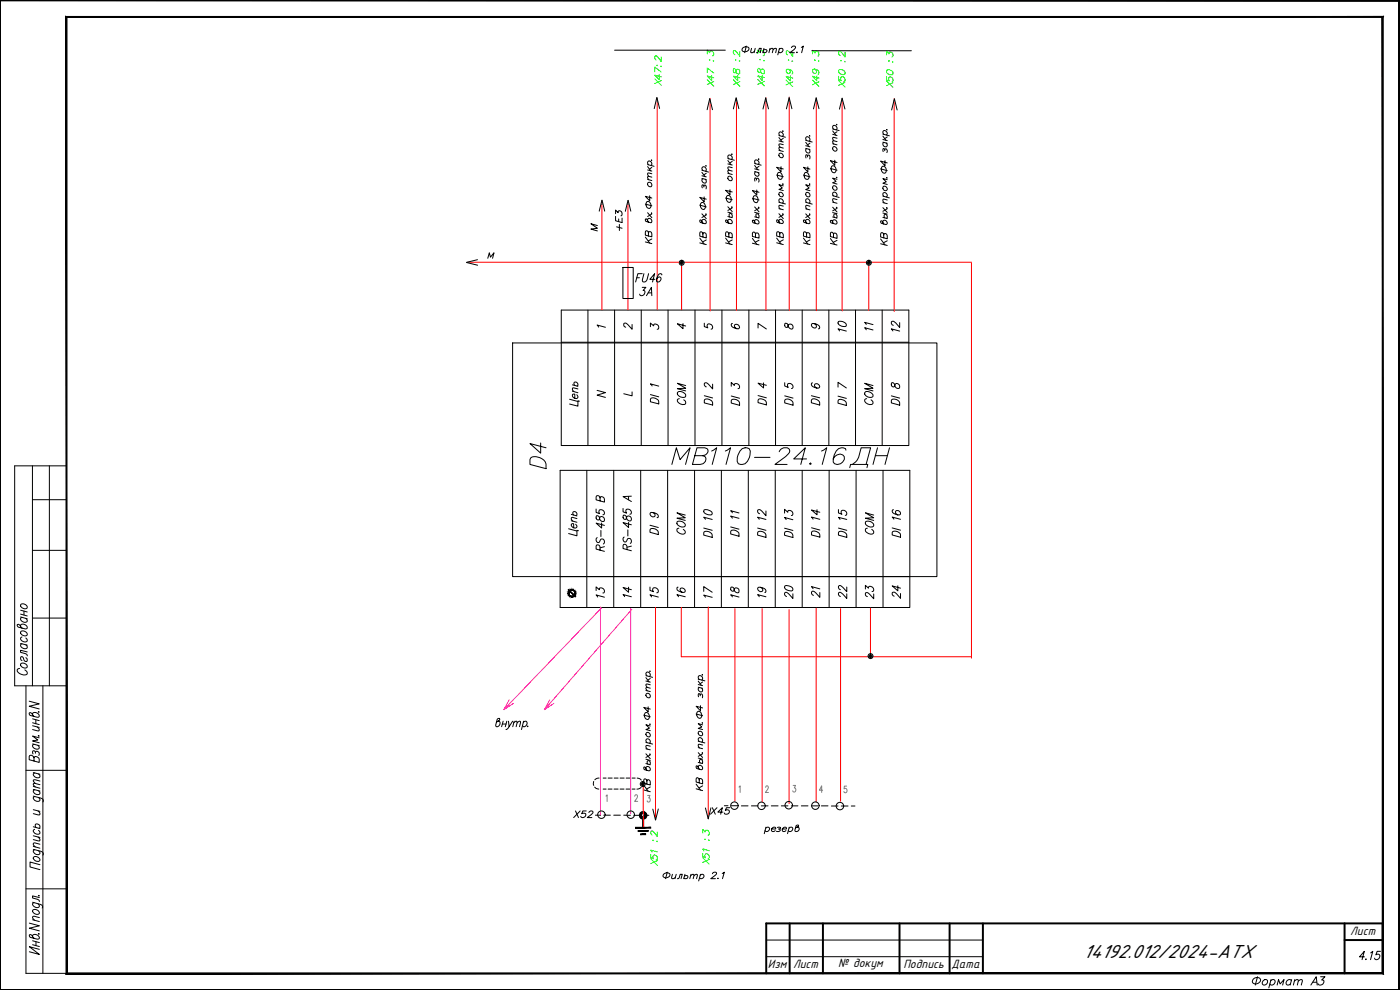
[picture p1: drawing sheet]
<svg xmlns="http://www.w3.org/2000/svg" width="420mm" height="297mm" viewBox="0 0 420 297" stroke-linecap="round" stroke-linejoin="round" font-family="sans-serif">
<!-- layer: 0 -->
<g fill="#000" stroke="#000" stroke-width=".3">
<path d="M0 .2h419.8zM0 .2h419.9z"/>
<path d="M419.8 .2v296.7zM419.9 .2v296.8z"/>
<path d="M171.6 176.9l.4 .2zM171.6 176.9l.4 .2zM171.2 177l.4-.1v.2zM171.2 177l.4 .1zM170.9 177.2l.3-.2zM170.9 177.2l.4-.1zM170.9 177.2l.1 .1-.4 .3zM170.6 177.6l.4-.3zM170.6 177.6v.4zM170.8 177.6l-.2 .4zM170.6 178h.1l-.1 .4zM170.7 178l-.1 .4zM170.6 178.4l.3 .4zM170.8 178.3l.1 .5zM170.9 178.8l.1-.2 .2 .4zM171 178.6l.2 .4zM171.3 178.8l.3 .3zM171.3 178.8l.3 .3zM171.6 178.9l.4 .1zM171.6 178.9l.4 .1zM172 178.8h.4zM172 178.8h.4zM172.3 178.6l.3-.2-.2 .4zM172.5 178.3l-.2 .3zM172.7 178l-.2 .3zM172.6 178l-.1 .3 .2-.3zM172.6 177.6l.1 .4h-.1zM172.5 177.6l.1 .4zM172.4 177.2l.2 .4zM172.3 177.3l.2 .3zM172 177l.4 .2zM172 177l.3 .3z"/>
<path d="M170.5 177l2.1 2.1 .2-.1zM170.5 177l.1-.1 2.2 2.1z"/>
<path d="M190.8 248.2v.3l4.5-.3zM190.8 248.5l4.5-.3v.3z"/>
<path d="M191.5 249.2v.3l3-.3zM191.5 249.5l3-.3v.3z"/>
<path d="M192.2 244.3l.2 .1-.3 .2zM192.1 244.6h.3v-.2zM192.1 244.6h.3l-.2 .4zM192.4 244.6l-.2 .4zM192.2 245l.2-.2v.5zM192.4 244.8v.5l.2-.2zM192.4 245.3l.2-.2 .1 .3zM192.6 245.1l.1 .3 .1-.2zM192.8 245.2l.2 .3-.3-.1zM192.8 245.2l.2 .3v-.3zM193 245.2l.4 .2-.4 .1zM193 245.2l.4 .2-.1-.2zM193.3 245.2l.3 .1-.2 .1zM193.3 245.2l.3 .1-.2-.2zM193.4 245.1l.4-.1-.2 .3zM193.6 244.8l-.2 .3 .4-.1zM193.6 244.8l.3-.2-.1 .4zM193.6 244.6v.2l.3-.2zM193.8 244.3l.1 .3h-.3zM193.6 244.4v.2l.2-.3zM193.6 244l.2 .3-.2 .1zM193.6 244l-.2 .2 .2 .2zM193.4 243.8l.2 .2-.2 .2zM193.4 243.8l-.1 .3 .1 .1zM193 243.7l.4 .1-.1 .3zM193 243.7v.3l.3 .1zM192.7 243.8l.3-.1v.3zM192.7 243.8l.1 .3 .2-.1zM192.4 244l.3-.2 .1 .3zM192.4 244l.2 .2 .2-.1zM192.4 244l.2 .2-.4 .1zM192.2 244.3l.4-.1z"/>
<path d="M192.9 245.3v3.1h.3zM192.9 245.3h.3v3.1z"/>
<path d="M.1 .2l-.1 296.8zM0 .2v296.8z"/>
<path d="M19.8 4.9v287.3l.3-.3zM19.8 4.9l.3 .3v286.7zM19.8 4.9l.3 .3 395-.3zM20.1 5.2l395-.3-.3 .3zM415.1 4.9l-.3 .3 .3 287zM414.8 5.2l.3 287-.3-.3zM19.8 292.2h395.3l-.3-.3zM19.8 292.2l.3-.3h394.7z"/>
<path d="M.1 296.9l419.8 .1zM.1 296.9l419.8 .1z"/>
</g>
<!-- layer: RAMKA -->
<g fill="none" stroke="#000" stroke-width=".3">
<path d="M6.2 187.9v-.3a1.13 1.13 0 0 1 1.3-.2 1.13 1.13 0 0 1 .5 1.2l-.4 .1-2.1-.5-.3-.8 .4-.1 1 1.2M6.2 193.1l2 .5M6.2 185.1l2 .6M6.2 183.1l2 .5M6.2 184.3l2 .5M6.3 199.1a1.15 1.15 0 0 1 1.3 0 1.15 1.15 0 0 1 .4 1.2 1.15 1.15 0 0 1-1.2 0 1.15 1.15 0 0 1-.5-1.2zM6.3 189.4a1.15 1.15 0 0 1 1.3 .1 1.15 1.15 0 0 1 .4 1.2 1.15 1.15 0 0 1-1.2-.1 1.15 1.15 0 0 1-.5-1.2zM6.3 181.3a1.15 1.15 0 0 1 1.3 0 1.15 1.15 0 0 1 .4 1.2 1.15 1.15 0 0 1-1.2 0 1.15 1.15 0 0 1-.5-1.2zM6.6 193.2l-.3 .1a1.13 1.13 0 0 0 .6 1.2 1.13 1.13 0 0 0 1.3-.2l-.5-.9M6.6 191.1l-.3 .1a1.11 1.11 0 0 0 .5 1.3 1.11 1.11 0 0 0 1.4-.2l-.5-.9M6.6 185.2l-.3 .2a1.13 1.13 0 0 0 .6 1.2 1.13 1.13 0 0 0 1.3-.2l-.5-.9M7.2 183.3v1.2"/>
<path d="M7.7 197.3a.76 .76 0 0 1 .3 1.2l-.7-.2-.4-1.1-.6-.2a.77 .77 0 0 0 .3 1.2M8.2 195.6l-2-.5v.6l1.8 .6 .2 .5M5.9 200.6h-.3a.79 .79 0 0 0-.4 .9 .79 .79 0 0 0 .7 .6l1.1 .4 1-.2a.9 .9 0 0 0-.5-1.3M8.8 210.4l3 .8-3 .7 3 .8M9.8 214.4v-.3a1.11 1.11 0 0 1 1.3-.2 1.11 1.11 0 0 1 .5 1.2l-.4 .1-2.1-.5-.3-.5 .1-.3a1 1 0 0 1 1 .8l.3 .3M9.8 217.7l2 .6M9.8 215.7l2 .5M9.8 216.9l2 .5M10.8 216v1.2M11.2 218.1l.6 .7-.2 .5-1.8-.4M11.6 213.5v.2l-.1-.1M9.8 223.2l2 .5"/>
<path d="M10 238.9l2.3 .6a.84 .84 0 0 1 .7 .9l-.1 .2M10 236.8l2 .5M10 236l2 .5M10 231.8l2 .5M10.2 227.4l-.6-.7-.5-.1-.3 .4v1l3 .8-.2-1.4-.8-.4-.6 .4v.9M10.2 223.3l-.3 .2a1.13 1.13 0 0 0 .6 1.1 1.13 1.13 0 0 0 1.3-.1v-.4l-.5-.5M10.4 239l-.4 .3a1.23 1.23 0 0 0 2 .8l-.1-.5-.3-.3M10.4 236.9l-.4 .4a1.23 1.23 0 0 0 2 .8l-.1-.6-.3-.2M10.4 231.9l-.4 .3a1.23 1.23 0 0 0 2 .9v-.4l-.4-.5M10.6 225.7l.6-.3a.8 .8 0 0 1 .4 1.3M10.6 226l-.1-.6-.6-.1v.9M11.6 220.7v.2l-.1-.1"/>
<path d="M11.8 221.4l-2-.6 1.5 1.2-1.5 .3 2 .6M12 235.4l-1.8-.4-.2 .4 .6 .7M12 234.3l-1.8-.3-.2 .3 .6 .8M10 257.3a1.13 1.13 0 0 1 1.3-.2 1.13 1.13 0 0 1 .6 1.2l-1.1 .1-.8-.8zM10 254.8l2.3 .6a.84 .84 0 0 1 .7 1l-.1 .2M10 253.9l2 .6M10 250.8l2 .5M10 248.1l2 .5M10 242.9l2 .5M10.4 254.9l-.4 .4a1.19 1.19 0 0 0 .7 1 1.19 1.19 0 0 0 1.3-.2l-.4-.8M10.4 248.8l-.2 .1a1.08 1.08 0 0 0 .5 1.3 1.08 1.08 0 0 0 1.3-.2l-.4-.9M10.8 248.3a.64 .64 0 0 1-.1-1 .64 .64 0 0 1 1 .2l.3 .3-.3 .7"/>
<path d="M11.4 251.1l.6 .7-.1 .5-1.9-.4M11.4 243.3l.6 .7-.1 .5-1.9-.4M12 259.4l-3-.8v1.5l3 .8M12 253.3l-1.8-.4-.2 .5 .6 .7M8.8 277l3 .8-3 .7 3 .8M9.8 270.7l2.7 .9 .3 .3-.1 .5M9.8 276l2 .5M9.9 273a1.11 1.11 0 0 1 1.3 0 1.11 1.11 0 0 1 .4 1.2l-.9 .1a.89 .89 0 0 1-.8-1.3zM10.2 270.8l-.4 .3a1.23 1.23 0 0 0 .7 1.1 1.23 1.23 0 0 0 1.3-.2l-.4-.9M11.6 268.6l.2 .2-.3-.1M11.8 275.3l-1.9-.4-.1 .5 .6 .7M11.8 269.3l-2-.5v.6l1.8 .6 .2 .5"/>
<path d="M9.8 281v-.3a1.26 1.26 0 0 1 2 .8l-.6 .3-2.1-.6-.3-.4 .1-.4a1 1 0 0 1 1 .8l.3 .3M9.8 282.3l2 .5M9.8 283.4l2 .6M10.8 282.6v1.1M11.6 280.1l.2 .1h-.3M11.8 284.8l-3-.8 3 2.4-3-.8"/>
</g>
<!-- layer: 0 -->
<g fill="none" stroke="#000" stroke-width=".3">
<path d="M184.4 15.1h33.3M232 14.9l.6-.4 .4 .1-.2 1.2M240.5 14.2l.6-.4-.5 2M243.6 15.2h29.9M234.9 39.3l.2 .1-.2-.1M249.9 39.3l.9 1.2M249.9 38.7l1.9 .5M250.1 38.8a.63 .63 0 0 1 0-1.1 .63 .63 0 0 1 1 .4 .56 .56 0 0 1-.2 .9M251.1 37.3l.1 .1h-.2M251.2 39.5l-.8 .5M266.1 38.8l.2 .2-.2-.1M194.4 53.8l1.2 .4"/>
<path d="M194.4 51l1.2 .3M194.4 50l.9 1.3M194.4 49.4l1.9 .5M194.6 49.4a.6 .6 0 0 1-.2-.9 .6 .6 0 0 1 1 0l.2 .5-.2 .6M195 58.7v1.6l-1.3-1.4 1.9 .5M195.5 48l.1 .1-.1-.1M195.6 53.2l-1.2-.3v.4l.3 .6M195.6 52.1l-1.2-.2v.4l.3 .6M195.6 50.2l-.7 .5M210.7 53.5l1.3 .4M210.7 52.7l1.3 .4M210.7 51.7l.9 1.3"/>
<path d="M210.7 51.1l1.9 .5M210.9 53.6a.71 .71 0 0 0 0 1.1 .71 .71 0 0 0 1.1-.1l-.3-.8M210.9 51.2l-.1-.3a.55 .55 0 0 1 0-.7 .55 .55 0 0 1 .6-.1l.6 .6-.3 .7M211.2 55.8l.4-.3 .2 .2 .1 1M211.2 56.1l-.1-.5-.3-.1v.9M211.3 59.1v1.5l-1.3-1.4 2 .6M211.9 49.7v.2l-.1-.1M212 52l-.8 .5M217.8 59.4l2 .5M218.1 58.8a1.01 1.01 0 0 1 1.3 .3 1.01 1.01 0 0 1 0 1.3 .79 .79 0 0 1-1 .2 .79 .79 0 0 1-.4-.9zM218.4 52l1.4 .4M218.4 49.2l1.4 .3"/>
<path d="M218.4 48.2l1 1.2M218.4 47.6l2 .5M218.7 47.7a.65 .65 0 0 1 0-1.1 .65 .65 0 0 1 1 .4l.1 .5-.3 .3M219.1 56.9v1.5l-1.3-1.3 2 .5M219.7 46.2v.2l-.2-.1M219.8 51.3l-1.3-.2-.1 .4 .4 .6M219.8 50.3l-1.3-.2-.1 .4 .4 .6M219.8 48.4l-.8 .5M225.8 59.5l2 .5M226.2 58.9a1.05 1.05 0 0 1 1.2 .6 1.05 1.05 0 0 1-.5 1.3 1.33 1.33 0 0 1-.7-1.9zM226.5 51.5l1.3 .3M226.5 50.7l1.3 .3"/>
<path d="M226.5 49.6l.9 1.3M226.5 49.1l1.9 .5M226.7 51.5a.69 .69 0 0 0 0 1.2 .69 .69 0 0 0 1.1-.5l-.3-.4M226.7 49.1a.63 .63 0 0 1 0-1 .63 .63 0 0 1 1 .4l.1 .5-.3 .3M227 53.7l.2-.2 .4 .1 .2 .4-.1 .6M227 54l-.1-.5-.3-.1v.9M227.1 57v1.5l-1.3-1.3 2 .5M227.7 47.7l.1 .1-.2-.1M227.8 49.9l-.8 .5M233.1 52.5l2 .5M233.5 51.9a1.05 1.05 0 0 1 1.2 .6 1.05 1.05 0 0 1-.5 1.3 1.3 1.3 0 0 1-.7-1.9zM233.8 45.1l1.3 .4"/>
<path d="M233.8 42.3l1.3 .3M233.8 41.3l.9 1.2M233.8 40.7l1.9 .5M234 40.7a.6 .6 0 0 1-.2-.9 .6 .6 0 0 1 1 0l.1 .3a.53 .53 0 0 1-.1 .8M234.4 50v1.5l-1.3-1.3 2 .5M234.9 55.1l.2 .2-.2-.1M235.1 55.8l-1.3-.4 1 1-1 .4 1.3 .4M235.1 44.4l-1.3-.2v.4l.3 .6M235.1 43.4l-1.3-.2v.4l.3 .6M235.1 41.5l-.8 .5M241.1 52.5l2 .6M241.5 51.9a1.01 1.01 0 0 1 1.2 .3 1.01 1.01 0 0 1 0 1.3 .79 .79 0 0 1-.9 .2 .79 .79 0 0 1-.5-.9z"/>
<path d="M241.8 44.5l1.3 .4M241.8 43.7l1.3 .4M241.8 42.7l.9 1.3M241.8 42.1l2 .5M241.9 57.9a.69 .69 0 0 1 1 .2 .69 .69 0 0 1-.4 1l-.6-.5zM242.1 44.6a.71 .71 0 0 0-.1 1.1 .71 .71 0 0 0 1.1-.1l-.3-.8M242.1 42.1a.6 .6 0 0 1-.2-.9 .6 .6 0 0 1 .9 .1l.3 .4-.3 .7M242.4 46.8l.1-.2h.4l.1 1.1M242.4 47.1l-.1-.5-.4-.1v.9M242.4 50.1v1.5l-1.3-1.4 2 .5M243 55.1v.3l-.1-.2M243 40.7l.1 .1h-.2"/>
<path d="M243.1 55.8l-1.3-.4 1 1-1 .5 1.3 .3M243.1 43l-.7 .5M249.2 50.5l2 .6M249.6 49.9a1.01 1.01 0 0 1 1.2 .3 1.01 1.01 0 0 1 0 1.3 .79 .79 0 0 1-1 .2 .79 .79 0 0 1-.4-.9zM249.9 58.7l1.9 .6M249.9 43.1l1.3 .4M249.9 40.3l1.3 .4M250 55.9a.74 .74 0 0 1 1 .1 .74 .74 0 0 1-.1 1.1l-.8-.2-.2-.5zM250 44.2a.69 .69 0 0 1 1 .2 .69 .69 0 0 1-.4 1l-.6-.5zM250.1 58.8a.63 .63 0 0 1 0-1.1 .63 .63 0 0 1 1 .4 .56 .56 0 0 1-.2 .9M250.5 48.1v1.5l-1.3-1.4 2 .6M251.1 53.2l.1 .1-.2-.1"/>
<path d="M251.2 59.9l-1.2-.3-.1 .5 .3 .6M251.2 53.8l-1.3-.3 1 .9-1 .4 1.3 .4M251.2 42.5l-1.2-.3-.1 .4 .3 .7M251.2 41.5l-1.2-.3-.1 .4 .3 .6M264.3 50.7l2 .5M264.7 50.1a1.01 1.01 0 0 1 1.2 .2 1.01 1.01 0 0 1 0 1.3 .79 .79 0 0 1-1 .2 .79 .79 0 0 1-.4-.9zM265 58.8l1.9 .6M265 42.7l1.3 .3M265 41.9l1.3 .3M265 40.8l.9 1.3M265 40.2l1.9 .6M265.2 58.9l-.2-.7a.71 .71 0 0 1 1-.1 .71 .71 0 0 1 0 1"/>
<path d="M265.2 55.9a.79 .79 0 0 1 .9 .3 .79 .79 0 0 1-.1 1 .78 .78 0 0 1-.9-.4 .78 .78 0 0 1 .1-.9zM265.2 42.7a.69 .69 0 0 0 0 1.2 .69 .69 0 0 0 1.1-.5l-.3-.5M265.2 40.3a.6 .6 0 0 1-.2-.9 .6 .6 0 0 1 1 0l.1 .3a.53 .53 0 0 1-.1 .8M265.5 44.9l.4-.3 .2 .2 .2 .3-.2 .7M265.5 45.2l-.1-.5-.4-.1v.9M265.6 48.2v1.5l-1.3-1.4 2 .6M266.1 53.3l.2 .1h-.2M266.3 53.9l-1.3-.3 1 1-1 .4 1.3 .4M266.3 41.1l-.8 .5M193.7 71.1l1.3 1.8M193.7 72.6l1.9 .5M193.7 61.2l1.9 .6"/>
<path d="M194.1 60.6a1.05 1.05 0 0 1 1.2 .6 1.05 1.05 0 0 1-.5 1.4 1.3 1.3 0 0 1-.7-2zM194.4 66.2a.68 .68 0 0 1 .8-.7 .68 .68 0 0 1 .4 1l-.3 .3-1.4-.4-.2-.6 .3-.2 .6 1.1M194.4 63.8l1.2 1.5M194.6 69.9l-.2-.5h-.6l-.1 1.2 1.9 .5v-.9l-.3-.7-.6 .1-.1 1.2M195.5 63.9v.2v-.1M195.6 71.7l-1.1 .6M195.6 64.2l-1.2 .8M210 71.4l1.3 1.8M210 72.9l2 .5M210 61.5l2 .6M210.4 60.9a.99 .99 0 0 1 1.2 .3 .99 .99 0 0 1 0 1.3 .79 .79 0 0 1-1 .2 .79 .79 0 0 1-.4-.9zM210.7 66.5a.55 .55 0 0 1 .1-.6 .55 .55 0 0 1 .6 0l.6 .6-.2 .6-1.6-.4-.2-.6h.5l.4 .9"/>
<path d="M210.7 64.2l1.3 1.4M210.9 70.2l-.1-.4-.6-.2-.2 1.3 2 .5-.1-1.3-.6-.3-.3 .1-.1 1.2M211.9 64.2v.2l-.1-.2M212 72l-1.1 .6M212 64.5l-1.3 .8M217.8 71.4l1.3 1.8M217.8 72.9l2 .5M218.4 66.5a.69 .69 0 0 1 1.1-.6 .69 .69 0 0 1 0 1.2l-1.5-.4-.2-.6h.4l.5 .9M218.4 65l1.4 .3M218.4 63.7l1.4 .3M218.4 62l1.4 1.5M218.7 70.2l-.3-.6h-.4l-.2 1.3 2 .5v-.9l-.4-.6h-.6l-.1 1.2"/>
<path d="M219 65.1l-.2-.6a.47 .47 0 0 1 .6-.5 .47 .47 0 0 1 .4 .6l-.3 .7M219.7 62v.3l-.2-.2M219.8 72l-1.2 .6M219.8 62.4l-1.4 .7M225.8 71.5l1.3 1.8M225.8 73l2 .5M226.5 66.5a.66 .66 0 0 1 .7-.6 .66 .66 0 0 1 .6 .7v.3l-.4 .3-1.4-.4-.2-.6 .3-.2 .6 1M226.5 65.1l1.3 .3M226.5 63.7l1.3 .4M226.5 62.1l1.3 1.5M226.7 70.3l-.1-.5-.6-.1-.2 .3v.9l2 .5v-.8l-.4-.7-.5 .1-.2 1.2M227 65.2l-.1-.4 .1-.6a.69 .69 0 0 1 .7 .4 .69 .69 0 0 1-.1 .7"/>
<path d="M227.7 62.1l.1 .2-.2-.1M227.8 72.1l-1.1 .6M227.8 62.5l-1.3 .7M233.1 71.4l1.3 1.8M233.1 72.8l2 .6M233.8 66.4a.53 .53 0 0 1 .5-.6 .7 .7 0 0 1 .7 .5 .7 .7 0 0 1-.3 .8l-1.4-.4-.2-.6 .3-.2 .6 1M233.8 64.1l1.3 1.5M233.8 62.6l1.3 .3M233.8 60.7l1.9 .5M234 70.2l-.4-.7-.4 .1-.1 1.2 2 .6v-1l-.7-.6-.4 .4v.9M234 60.8a.63 .63 0 0 1 0-1.1 .63 .63 0 0 1 .9 .4 .53 .53 0 0 1-.1 .8M234.9 64.2l.2 .1-.2-.1"/>
<path d="M235.1 61.8l-1.3-.2v.5l.3 .6M235.1 72l-1.2 .6M235.1 64.5l-1.3 .7M241.1 71.4l1.3 1.8M241.1 72.9l2 .5M241.8 66.5a.69 .69 0 0 1 1-.6 .69 .69 0 0 1 .1 1.2l-1.6-.4-.1-.7 .4 .1 .5 .9M241.8 64.2l1.3 1.4M241.8 62.6l1.3 .4M241.8 60.7l2 .5M242.1 70.2l-.4-.6-.5 .1-.1 1.2 2 .5-.1-1.3-.6-.3-.3 .4v.9M242.1 60.8l-.3-.8a.71 .71 0 0 1 1.1-.1 .71 .71 0 0 1-.1 1.1M243 64.2v.2l-.1-.2"/>
<path d="M243.1 61.9l-1.2-.2-.1 .4 .3 .6M243.1 72l-1.1 .6M243.1 64.5l-1.3 .8M249.2 71.6l1.3 1.7M249.2 73l2 .5M249.9 66.6a.69 .69 0 0 1 1-.5 .69 .69 0 0 1 .1 1.1l-1.6-.3-.2-.7h.5l.4 .9M249.9 65.1l1.3 .3M249.9 63.8l1.3 .3M249.9 62.2l1.3 1.4M249.9 60.6l1.3 .4M250.1 70.3l-.3-.6-.5 .1-.1 1.2 2 .5-.1-1.2-.6-.4-.4 .4v.9M250.4 65.2l-.2-.6a.49 .49 0 0 1 .6-.4 .49 .49 0 0 1 .4 .5l-.2 .7"/>
<path d="M251.1 62.2l.1 .1h-.2M251.2 72.1l-1.1 .6M251.2 62.5l-1.3 .8M264.3 71.7l1.3 1.8M264.3 73.1l2 .5M265 66.7a.69 .69 0 0 1 1-.5 .69 .69 0 0 1 .1 1.1l-1.6-.3-.2-.6h.5l.4 .8M265 65.2l1.3 .4M265 63.9l1.3 .3M265 62.3l1.3 1.4M265 60.8l1.3 .3M265.2 70.5l-.3-.7h-.4l-.2 1.3 2 .6-.2-1.3-.5-.4-.4 .5v.9M265.5 65.3l-.2-.7 .6-.3 .4 .5-.2 .7"/>
<path d="M266.1 62.3l.2 .1h-.2M266.3 60l-1.3-.2v.5l.3 .6M266.3 72.2l-1.2 .6M266.3 62.6l-1.3 .8M168.4 93h104.4v40.7h-104.4zM176.4 93v40.7M184.4 93v40.7M186.9 80.2h3.1v9.4h-3.1zM192.4 93v40.7M200.5 93v40.7M208.6 93v40.7M216.7 93v40.7"/>
<path d="M224.7 93v40.7M232.7 93v40.7M240.7 93v40.7M248.8 93v40.7M256.8 93v40.7M264.8 93v40.7M153.8 102.9h127.4v70.1h-127.4zM168.4 102.7h104.4M195.2 118.4l2.5 .7M195.3 119.5a1.66 1.66 0 0 1 2.4 1.7l-2.5-.6zM195.7 115.8l-.5-.6 2.5 .7M251.5 116.1v-1.4l2.5 1.7"/>
<path d="M251.5 118.9l2.5 .6M9.7 139.8v66M14.8 139.8v66M19.9 139.8h-15.5v66h15.5M251.6 120a1.68 1.68 0 0 1 2.4 1.7l-2.5-.7zM9.7 149.9h10.2M168.1 141.1h104.9v41.2h-104.9zM170.6 158.7l2.5 .6M171.4 156.2l1.7 .5M171.4 154.3l1.7 .5M172.2 154.5l-.2-.1a.55 .55 0 0 1 .1-.9 .55 .55 0 0 1 .8 .2l.2 .4-.2 .6M172.8 157.3a.68 .68 0 0 1 .1 1.1 .68 .68 0 0 1-1.1-.2l-.4-.8 .5-.3 .3 .1v1.2"/>
<path d="M173.1 155.6l-1.5-.3-.2 .5 .5 .6M173.6 159.2l-.5-.1v1.7l-2.5-.7M176.1 141.1v41.2M184.2 141.1v41.2M192.3 141.1v41.2M195.1 157.6l2.5 .7M195.2 158.7a1.64 1.64 0 0 1 2.4 1.7l-2.5-.7zM195.9 153.8a.79 .79 0 0 1 .6 1.1 .81 .81 0 0 1-1.1-.1 .81 .81 0 0 1 0-1.1l.5 .1a1.51 1.51 0 0 1 1.7 1.2l-.2 .3h-.2M200.4 141.1v41.2M208.4 141.1v41.2M216.5 141.1v41.2M219.3 158.1l2.5 .7"/>
<path d="M219.4 159.2a1.62 1.62 0 0 1 2.4 1.7l-2.5-.7zM219.8 155.5l-.5-.7 2.5 .7M219.8 153.9l-.5-.7 2.5 .7M224.6 141.1v41.2M232.7 141.1v41.2M240.7 141.1v41.2M243.5 158.4l2.5 .6M243.7 159.5a1.68 1.68 0 0 1 2.3 1.6l-2.5-.6zM244 155.8l-.5-.7 2.5 .7M245.2 152.9v1.6l-1.7-1.5 2.5 .7M248.8 141.1v41.2M256.9 141.1v41.2"/>
<path d="M265 141.1v41.2M267.8 158.4l2.5 .7M267.9 159.5a1.62 1.62 0 0 1 2.4 1.7l-2.5-.7zM268.1 152.9l-.2 .1-.1 .4a2.14 2.14 0 0 0 2.4 1 .8 .8 0 0 0-.4-1.1 .8 .8 0 0 0-1.1 .4l.8 .8M268.3 155.8l-.5-.7 2.5 .7M9.7 165.1h10.2M168.1 173h104.9M9.7 185.4h10.2M7.8 205.8v86.2h12.2M12.9 205.8v86.2M149.5 216.4a.86 .86 0 0 1 .5 1 .86 .86 0 0 1-1 .6l-.2-.4 .4-1.8 .7-.3 .1 .4-1 .8M150.7 217.2h1.2"/>
<path d="M151 216.4l-.5 1.6M152.1 216.4l-.5 1.6M152.6 216.4l.2 1.6 1-1.6M152.8 218l-1 .9M154.2 216.9l.6-.5 .4 .1-.3 1.5M154.3 216.4l-.4 1.6M155.2 216.9l.6-.5 .4 .1-.3 1.5M157.1 216.7a.62 .62 0 0 1 .5-.3 .62 .62 0 0 1 .6 .3 .84 .84 0 0 1-.3 1.1 .84 .84 0 0 1-1.1-.1M157.1 216.4l-.6 2.5M158.4 217.8l-.2 .1h.3M193.2 214.6l2 .5M193.6 213.9a1.08 1.08 0 0 1 1.2 .6 1.08 1.08 0 0 1-.3 1.3 1.19 1.19 0 0 1-1-.6 1.19 1.19 0 0 1 .1-1.3z"/>
<path d="M193.8 207.2l1.4 .3M193.8 204.3l1.4 .4M193.8 203.3l1 1.3M193.8 202.7l2 .5M194.1 202.8a.6 .6 0 0 1-.1-1 .6 .6 0 0 1 .9 .1l.3 .4-.3 .7M194.5 212.1v1.5l-1.3-1.4 2 .6M195.1 217.2v.2l-.1-.1M195.1 201.3l.1 .2-.2-.1M195.2 217.8l-1.4-.3 1.1 1-1.1 .4 1.4 .3M195.2 206.5l-1.2-.2-.2 .4 .4 .5M195.2 205.5l-1.2-.2-.2 .3 .4 .6M195.2 203.6l-.8 .5"/>
<path d="M208.9 214.2l2 .5M209.3 213.6a.97 .97 0 0 1 1.1 .2 .97 .97 0 0 1 .2 1.1 .72 .72 0 0 1-.8 .7 .72 .72 0 0 1-.6-.8l-.1-.7zM209.5 206.2l1.4 .3M209.5 205.4l1.4 .3M209.5 204.4l1 1.2M209.5 203.8l2 .5M209.8 206.3a.71 .71 0 0 0 0 1 .71 .71 0 0 0 1.1-.1l-.3-.7M209.8 203.9a.62 .62 0 0 1-.2-1 .62 .62 0 0 1 1 0l.3 .5-.3 .6M210.1 208.5l.2-.3 .4 .1 .1 1.1M210.1 208.8l-.3-.7a.66 .66 0 0 0-.2 1M210.2 211.7v1.6l-1.3-1.4 2 .5M210.8 216.9l.1 .1-.2-.1"/>
<path d="M210.8 202.4v.2l-.1-.1M210.9 217.5l-1.4-.4 1.1 1-1.1 .5 1.4 .3M210.9 204.6l-.8 .5M7.8 231.1h12.2M178.2 234.5v1.2M178.5 236.2l.3 .3 .9 .3M179.8 233.5h-.6l-.7 .5M181 233.5h.9M181 236.8h.9M182.5 233.5h1.2M182.5 236.8h1.2M184.3 236.8h1.2"/>
<path d="M184.3 233.5h1.2M186.1 233.5h1.2M186.1 236.8h1.2M187.9 236.8h1.2M187.9 233.5h1.2M189.7 233.5h.9M189.7 236.8h.9M191.2 233.5l.9 .2 .3 .3M192.4 236.2l-1.3 .6M192.7 234.6v1.1M193.2 235.6l1.3 1.8M193.2 237l2 .6"/>
<path d="M193.8 230.6a.65 .65 0 0 1 1.1-.4 .65 .65 0 0 1-.1 1.1l-1.4-.4-.1-.7 .4 .1 .4 .8M193.8 229.1l1.4 .4M193.8 227.8l1.4 .4M193.8 226.2l1.4 1.5M193.8 224.6l1.4 .4M193.8 222.7l2 .6M194.1 234.3l-.1-.4-.4-.2-.3 .1-.1 1.2 2 .5-.1-1.2-.6-.4-.3 .1-.1 1.2M194.1 222.8a.63 .63 0 0 1 0-1 .63 .63 0 0 1 1 .4l.1 .5-.3 .3M194.4 229.3l-.2-.8 .4-.3 .6 .6-.2 .6M195.1 226.2l.1 .1h-.2M195.2 223.9l-1.2-.2-.2 .4 .4 .7M195.2 236.1l-1.1 .7"/>
<path d="M195.2 226.5l-1.4 .8M208.9 235.3l1.3 1.8M208.9 236.7l2 .5M209.5 230.3a.52 .52 0 0 1 .2-.6 .52 .52 0 0 1 .6 0l.6 .6-.1 .5-.3 .2-1.4-.4-.2-.7h.5l.4 .8M209.5 228.8l1.4 .3M209.5 227.4l1.4 .4M209.5 225.8l1.4 1.5M209.5 224.3l1.4 .3M209.5 222.4l2 .5M209.8 234l-.3-.6-.5 .1-.1 1.1 2 .6-.1-1.2-.6-.4-.3 .1-.1 1.2M209.8 222.4a.61 .61 0 0 1-.2-.9 .61 .61 0 0 1 1 .1l.3 .4-.3 .7M210.1 228.9l-.2-.7a.47 .47 0 0 1 .6-.3 .47 .47 0 0 1 .4 .5l-.2 .7"/>
<path d="M210.8 225.8v.2l-.1-.1M210.9 223.5l-1.3-.2-.1 .5 .4 .6M210.9 235.8l-1.1 .6M210.9 226.2l-1.4 .7M181.2 244.6h2M184.2 244.6h2M187.2 244.6h2M190.2 244.6h2M193.2 244.6h1.5M222.5 241.8h2M225.5 241.8h2M228.5 241.8h2"/>
<path d="M229.8 248.5a.63 .63 0 0 1 1.1-.1 .63 .63 0 0 1-.4 1l-.5 .1-.4-.3M229.9 248.2l-.5 1.9M231.5 241.8h2M231.6 248.7h1.2v-.1a.69 .69 0 0 0-1-.2 .69 .69 0 0 0 .1 1.1l.8-.3M233.3 248.3a.66 .66 0 0 1 1 .2l-.7 .2M233.9 248.7l.3 .4-.2 .2-1 .1M234.5 241.8h2M234.8 248.7h1.2l.1-.1a.68 .68 0 0 0-1.1-.2 .68 .68 0 0 0 .1 1.1l.8-.3M236.8 248.5a.63 .63 0 0 1 1.1-.1 .63 .63 0 0 1-.5 1l-.5 .1-.3-.3M236.9 248.2l-.6 1.9M237.5 241.8h2M239.2 248.2a.7 .7 0 0 1 .5 1 .7 .7 0 0 1-1.1 .1l.3-1.6 .7-.1v.4l-.9 .5"/>
<path d="M240.5 241.8h2M243.5 241.8h2M246.5 241.8h2M249.5 241.8h2M252.5 241.8h2M255.5 241.8h1.1M7.8 266.7h12.2M199.2 262.2a1.09 1.09 0 0 1 1.9 .3 1.14 1.14 0 0 1-1 .9 1.14 1.14 0 0 1-1.1-.6zM200.3 261.7l-.6 1.9M201.8 262.3l-.2 1.3h.5l.6-.3M202.9 262.3l-.3 1.3M203.3 263.6h.4l.4-1.3h.7l-.4 1.3"/>
<path d="M205.4 262.9l.7-.2a.47 .47 0 0 1 .4 .6 .47 .47 0 0 1-.6 .3l-.6-.1M205.6 262.3l-.4 1.3M207.3 262.7l.6-.4 .4 .2-.3 1.1M207.4 262.3l-.4 1.3M208.3 262.7l.6-.4 .4 .2-.3 1.1M210.1 262.6l.3-.1a.54 .54 0 0 1 .7-.1 .54 .54 0 0 1 .1 .7l-.6 .5-.7-.2M210.2 262.3l-.5 2M213.8 262.2l.5-.5 .6 .1 .2 .3-1.8 1.5h1.4M215.5 263.5l-.2 .1h.3M216.7 262.1l.7-.4-.6 1.9"/>
<circle cx="195" cy="55.4" r=".68"/>
<circle cx="219.1" cy="53.6" r=".7"/>
<circle cx="234.4" cy="58.4" r=".68"/>
<circle cx="234.4" cy="46.7" r=".68"/>
<circle cx="171.6" cy="178" r="1"/>
<circle cx="194.5" cy="208.7" r=".7"/>
<circle cx="194.5" cy="220.5" r=".7"/>
<circle cx="210.2" cy="220.1" r=".7"/>
</g>
<path d="M237 277.1v14.9M247 277.1v14.9M270 277.1v14.9M285 277.1v14.9M295 277.1v14.9M403.5 277.1v14.9M230 292v-14.9h185v14.9M403.5 282.1h11.5" fill="none" stroke="#000" stroke-width=".59"/>
<path d="M230 282.1h65M230 287h65M230 292h65" fill="none" stroke="#000" stroke-width=".3"/>
<!-- layer: 0 -->
<path d="M172.6 178v.4" fill="none" stroke="#fff" stroke-width=".3"/>
<path d="M170.9 177.4l-.3 .6zM170.9 177.4l-.2 1zM170.9 177.4l-.2 1zM170.9 177.3v1.3zM170.9 177.3v1.3zM171 177.2l-.1 1.5zM171 177.2l-.1 1.5 .3-1.6zM171.2 177.1l-.2 1.7zM171.2 177.1l-.2 1.7zM171.2 177.1v1.7zM171.2 177.1v1.7zM171.3 177l-.1 1.9zM171.3 177l-.1 1.9zM171.4 177l-.1 1.9zM171.4 177l-.1 1.9zM171.5 177l-.1 2zM171.5 177l-.1 2zM171.6 177l-.2 2zM171.6 177l-.1 2zM171.7 177l-.2 2zM171.7 177l-.1 2zM171.8 177l-.2 2zM171.8 177l-.1 2zM171.9 177l-.2 2zM171.9 177l-.1 2zM172 177.1l-.2 1.9zM172 177.1l-.1 1.8zM172.1 177.1l-.2 1.8zM172.1 177.1l-.1 1.8zM172.3 177.2l-.3 1.7zM172.3 177.2l-.2 1.6zM172.3 177.3l-.2 1.5zM172.3 177.3v1.5zM172.4 177.4l-.1 1.4zM172.4 177.4l-.1 1.3zM172.6 177.5l-.3 1.2zM172.6 177.5l-.2 1.1zM172.6 178l-.2 .6z" fill="#fff" stroke="#fff" stroke-width=".3"/>
<path d="M245 29.4v63.8M268.4 29.6v63.9M140.3 78.7h151.3M204.6 78.7v14.3M260.7 78.9v14.2M204.5 182.3v14.7h87M212.6 182.1v63.5M261.2 182.4v14.8M193 235.3v12.7" fill="none" stroke="#f00" stroke-width=".3"/>
<!-- layer: SYMS -->
<g fill="none" stroke="#000" stroke-width=".3">
<path d="M197.1 29.3l-.8 3.3M197.1 29.3l.9 3.2M212.2 32.9l.8-3.2 .8 3.2M220.9 29.4l-.8 3.3M220.9 29.4l.8 3.2M229.8 29.4l-.8 3.3M229.8 29.4l.8 3.3M236.8 29.4l-.8 3.3M236.9 29.4l.8 3.2M244.9 29.4l-.8 3.3M244.9 29.4l.9 3.2M253.6 32.7l-.9-3.2-.8 3.3"/>
<path d="M268.4 29.7l-.8 3.3M268.4 29.7l.8 3.3M140 78.8l3.3 .8M143.3 77.9l-3.3 .8M180.6 60.1l-.8 3.3M180.7 60.1l.8 3.3M188.5 60.1l-.8 3.3M188.5 60.1l.8 3.3M192.7 86.2h1.1l-.8 1h.3a.86 .86 0 0 1-.1 1.2 .86 .86 0 0 1-1.2-.1M194 88.7l1.5-2.5 .1 2.5M194.5 87.9h1M195.9 242.8l.8 3.2"/>
<path d="M197.6 242.7l-.8 3.3"/>
<circle cx="204.6" cy="78.8" r=".74"/>
<circle cx="204.6" cy="78.8" r=".44"/>
<circle cx="204.6" cy="78.8" r=".23"/>
<circle cx="260.8" cy="78.8" r=".74"/>
<circle cx="260.8" cy="78.8" r=".44"/>
<circle cx="260.8" cy="78.8" r=".23"/>
<circle cx="261.3" cy="196.9" r=".74"/>
<circle cx="261.3" cy="196.9" r=".44"/>
<circle cx="261.3" cy="196.9" r=".23"/>
<circle cx="192.9" cy="235.3" r=".74"/>
<circle cx="192.9" cy="235.3" r=".44"/>
<circle cx="192.9" cy="235.3" r=".23"/>
<circle cx="180.5" cy="244.4" r="1.12"/>
<circle cx="189.3" cy="244.4" r="1.12"/>
<circle cx="193" cy="244.7" r="1.12"/>
<circle cx="228.5" cy="241.8" r="1.12"/>
<circle cx="236.7" cy="241.6" r="1.12"/>
<circle cx="244.7" cy="241.7" r="1.12"/>
<circle cx="252.1" cy="241.9" r="1.12"/>
</g>
<!-- layer: 0 -->
<g fill="none" stroke="#f00" stroke-width=".3">
<path d="M197.2 29.4v63.6M213.1 29.5v63.8M221 29.5v63.6M229.9 29.3v63.8M236.9 29.1v64.1M252.7 29.7v63.6M180.6 60.7v32.3M188.5 60.7v32.3M291.5 78.9v118.6M196.7 182.3v63.5M220.6 182.6v57.8M228.7 182.6v58.1"/>
<path d="M236.8 182.9v58.2M244.9 182.4v58.3M252.3 182.6v57.8"/>
</g>
<!-- layer: LOC -->
<path d="M181.9 238.9l.3-.4v2M190.5 238.9l.1-.2a.44 .44 0 0 1 .6-.1 .44 .44 0 0 1 .1 .6l-.8 1.2h.9M194.4 238.7h.7l-.4 .7a.56 .56 0 0 1 .5 .8 .56 .56 0 0 1-1 .1M221.8 236.2l.3-.4v2M229.8 236.2l.1-.3 .4-.1 .3 .6-.9 1.4h.9M238 235.7h.8l-.4 .7a.56 .56 0 0 1 .4 .8 .56 .56 0 0 1-.8 .2l-.1-.1M246.9 237.1h-1l.7-1.3v2M254.1 235.9h-.7l-.1 .8a.58 .58 0 0 1 .9 .5 .58 .58 0 0 1-.9 .5v-.2" fill="none" stroke="#808080" stroke-width=".3"/>
<path d="M180.2 182.1v62.6M180.6 182.4l-29.3 30.5M189.3 182.6v61.6M189.6 182.8l-25.9 29.7" fill="none" stroke="#f0f" stroke-width=".3"/>
<!-- layer: SYMS -->
<path d="M152.8 210l-1.6 2.9M154.1 211.1l-2.8 1.8M165 210l-1.6 2.9M166.2 211.1l-2.8 1.8" fill="none" stroke="#f0f" stroke-width=".3"/>
<!-- layer: G -->
<path d="M0 .1h419.9v296.9h-419.9z" fill="none" stroke="#000" stroke-width=".3"/>
<text font-size="10.1" x="200.4" y="141.5">МВ110-24.16ДН</text>
<text font-size="8.8" x="164.7" y="141.8" transform="rotate(-90 164.7 141.8)">D4</text>
<text font-size="7.1" x="374.6" y="297.7">Формат А3</text>
<g font-size="6.2">
<text x="250.1" y="100.5">10</text>
<text x="174.6" y="123.1" transform="rotate(-90 174.6 123.1)">Цепь</text>
<text x="193.7" y="180.3">15</text>
<text x="325.1" y="287.3">14192.012/2024-АТХ</text>
</g>
<g font-size="5.7">
<text x="189.4" y="85.7">FU46</text>
<text x="270.9" y="100.5" transform="rotate(-90 270.9 100.5)">12</text>
<text x="206.7" y="122.8" transform="rotate(-90 206.7 122.8)">COM</text>
<text x="214.8" y="122.8" transform="rotate(-90 214.8 122.8)">DI 2</text>
<text x="223" y="122.8" transform="rotate(-90 223 122.8)">DI 3</text>
<text x="230.7" y="122.8" transform="rotate(-90 230.7 122.8)">DI 4</text>
<text x="238.8" y="122.8" transform="rotate(-90 238.8 122.8)">DI 5</text>
<text x="246.9" y="122.8" transform="rotate(-90 246.9 122.8)">DI 6</text>
<text x="262.8" y="122.8" transform="rotate(-90 262.8 122.8)">COM</text>
<text x="270.9" y="122.8" transform="rotate(-90 270.9 122.8)">DI 8</text>
<text x="206.4" y="161.6" transform="rotate(-90 206.4 161.6)">COM</text>
<text x="263.2" y="161.6" transform="rotate(-90 263.2 161.6)">COM</text>
<text x="182.4" y="166.5" transform="rotate(-90 182.4 166.5)">RS-485 B</text>
<text x="190.5" y="166.5" transform="rotate(-90 190.5 166.5)">RS-485 A</text>
<text x="214.5" y="162.6" transform="rotate(-90 214.5 162.6)">DI 10</text>
<text x="230.7" y="162.6" transform="rotate(-90 230.7 162.6)">DI 12</text>
<text x="238.8" y="162.6" transform="rotate(-90 238.8 162.6)">DI 13</text>
<text x="255.1" y="162.6" transform="rotate(-90 255.1 162.6)">DI 15</text>
<text x="182.4" y="180.3" transform="rotate(-90 182.4 180.3)">13</text>
<text x="190.5" y="180.3" transform="rotate(-90 190.5 180.3)">14</text>
<text x="206.4" y="180.3" transform="rotate(-90 206.4 180.3)">16</text>
<text x="214.5" y="180.6" transform="rotate(-90 214.5 180.6)">17</text>
<text x="222.6" y="180.3" transform="rotate(-90 222.6 180.3)">18</text>
<text x="230.7" y="180.3" transform="rotate(-90 230.7 180.3)">19</text>
<text x="238.8" y="180.6" transform="rotate(-90 238.8 180.6)">20</text>
<text x="246.9" y="180.6" transform="rotate(-90 246.9 180.6)">21</text>
<text x="255.1" y="180.6" transform="rotate(-90 255.1 180.6)">22</text>
<text x="263.2" y="181" transform="rotate(-90 263.2 181)">23</text>
<text x="271.3" y="180.6" transform="rotate(-90 271.3 180.6)">24</text>
<text x="406.8" y="289.3">4.15</text>
</g>
<g font-size="5.3" fill="#0f0">
<text x="215.2" y="27.2" transform="rotate(-90 215.2 27.2)">Х47 :3</text>
<text x="213.8" y="260.3" transform="rotate(-90 213.8 260.3)">Х51 :3</text>
</g>
<g font-size="5.3">
<text x="223" y="27.2" transform="rotate(-90 223 27.2)">Х48 :2</text>
<text x="230.4" y="27.2" transform="rotate(-90 230.4 27.2)">Х48 :3</text>
<text x="238.8" y="27.2" transform="rotate(-90 238.8 27.2)">Х49 :2</text>
<text x="176" y="70.6">M</text>
<text x="187.7" y="70.6" transform="rotate(-90 187.7 70.6)">+E3</text>
<text x="185.9" y="100.2">2</text>
<text x="194" y="100.2">3</text>
<text x="258.2" y="100.2">11</text>
<text x="177.8" y="120.3">N</text>
<text x="212" y="245.5">X45</text>
<text x="171.1" y="246.6">X52</text>
<text x="198.3" y="261.1" transform="rotate(-90 198.3 261.1)">Х51 :2</text>
</g>
<g font-size="4.9" fill="#0f0">
<text x="199.3" y="26.8" transform="rotate(-90 199.3 26.8)">Х47:2</text>
<text x="246.6" y="27.2" transform="rotate(-90 246.6 27.2)">Х49 :3</text>
<text x="254.4" y="27.5" transform="rotate(-90 254.4 27.5)">Х50 :2</text>
<text x="268.8" y="27.5" transform="rotate(-90 268.8 27.5)">Х50 :3</text>
</g>
<g font-size="4.9">
<text x="145" y="78.7">м</text>
<text x="210.3" y="99.8">5</text>
<text x="226.1" y="99.8">7</text>
<text x="234.2" y="99.8">8</text>
</g>
<g font-size="4.4">
<text x="202.1" y="99.8">4</text>
<text x="218.4" y="99.8">6</text>
<text x="242.4" y="99.8">9</text>
</g>
<g font-size="4">
<text x="185.9" y="119.9">L</text>
<text x="405.2" y="280.7">Лист</text>
<text x="230.4" y="290.6">Изм</text>
<text x="238" y="290.6">Лист</text>
<text x="251.5" y="290.2">№ докум</text>
<text x="271.1" y="290.6">Подпись</text>
<text x="285.5" y="290.4">Дата</text>
</g>
<text font-size="3.5" x="177.8" y="99.5">1</text>
</svg>
